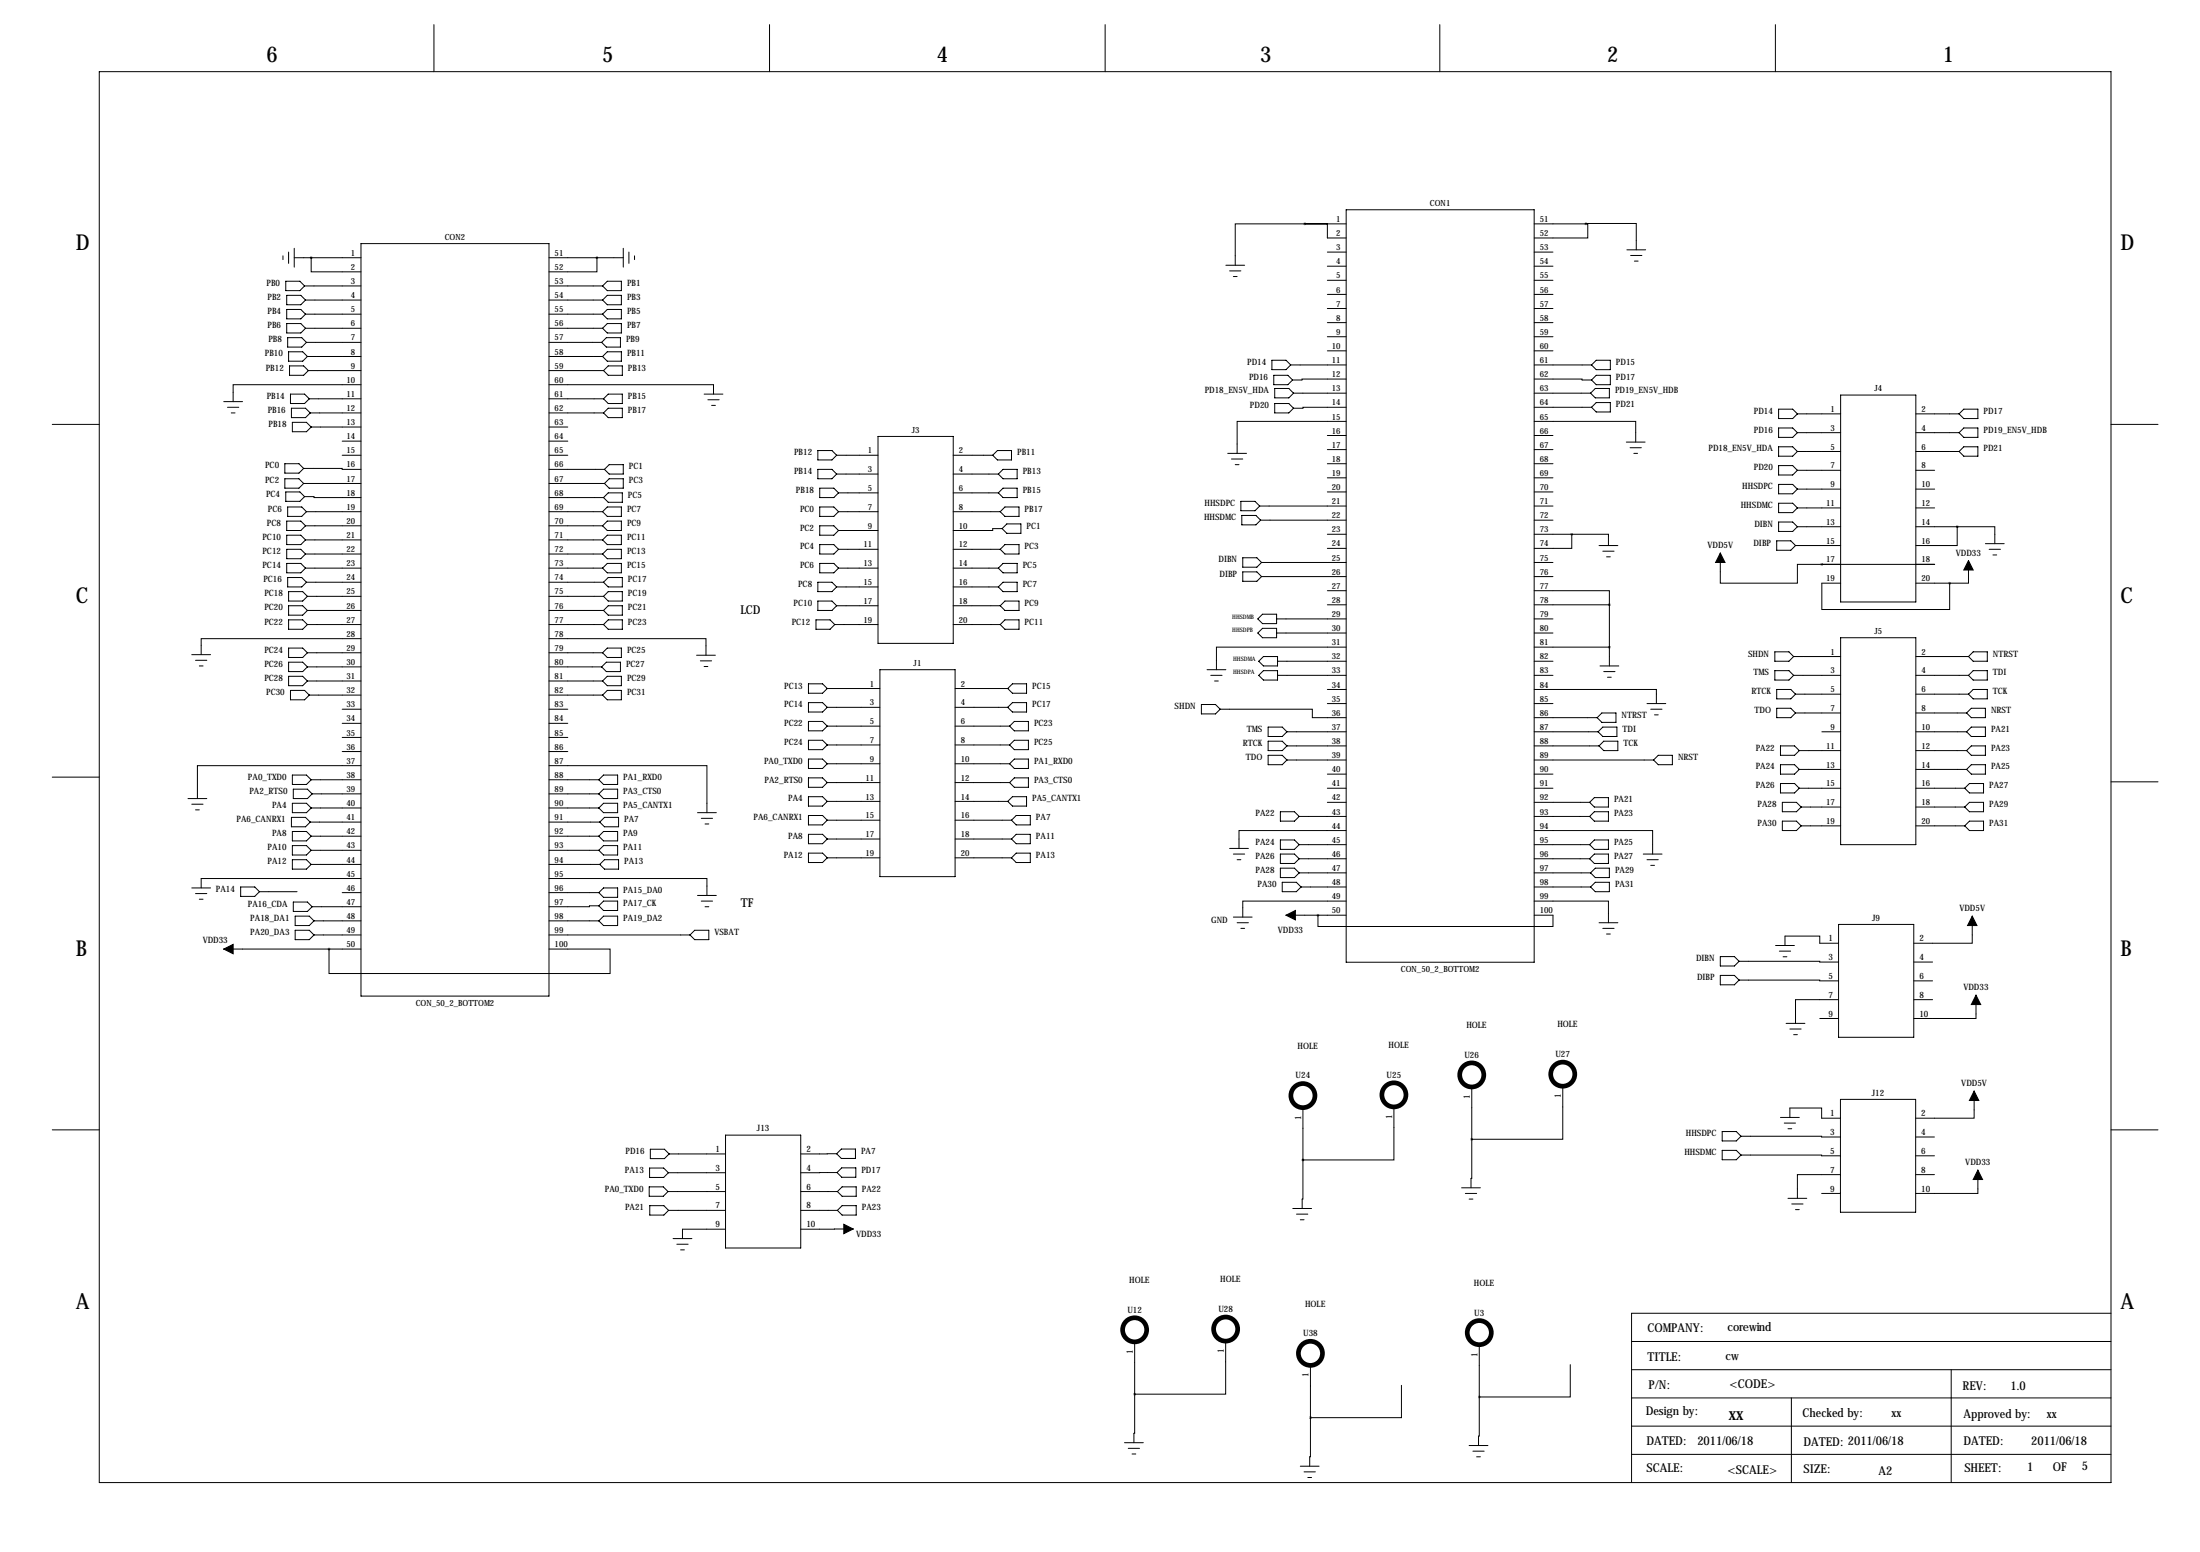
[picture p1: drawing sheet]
<svg xmlns="http://www.w3.org/2000/svg" width="594mm" height="419mm" viewBox="0 0 594 419" stroke-linecap="round" stroke-linejoin="round" font-family="sans-serif">
<g fill="none" stroke="#000" stroke-width=".27">
<path d="M26.8 19.4h543.6v381h-543.6zM117.2 6.7v12.7M207.9 6.7v12.7M298.6 6.7v12.7M389 6.7v12.7M479.7 6.7v12.7M363.7 56.6h50.8v203.2h-50.8zM76.5 69.1v1M77.2 75.9h3.8l1.3 1.3-1.3 1.3h-3.8zM77.5 79.8h3.8l1.2 1.2-1.2 1.3h-3.8zM78 68.1v3M79.5 69.6h18"/>
<path d="M79.5 67.1v5M82.3 77.2h15.2M84.1 69.6v3.8h13.4M97.5 65.8h50.8v203.2h-50.8zM148.3 69.6h20.1M148.3 77.2h14.5M161.3 69.6v3.8h-13M162.8 77.2l1.3-1.3h3.8v2.6h-3.8zM168.4 67.1v5M169.9 68.1v3M171.4 69.1v1M331.2 71.6h5.1"/>
<path d="M332.2 73.2h3.1M333.2 74.7h1.1M352.6 60.5h6v3.8h5.1M352.6 60.5h-18.8v11.1M352.6 60.5h11.1M358.6 68.1h5.1M358.6 71.9h5.1M358.6 75.7h5.1M358.6 79.5h5.1M414.5 60.5h14M414.5 68.1h5.1M414.5 71.9h5.1"/>
<path d="M414.5 75.7h5.1M414.5 79.5h5.1M428.5 60.5h.5v3.8h-14.5M428.5 60.5l13.6-.1v7.1M439.6 67.5h5.1M440.6 69h3M441.6 70.5h1M77.5 83.6h3.8l1.2 1.2-1.2 1.3h-3.8zM77.5 87.4h3.8l1.2 1.2-1.2 1.3h-3.8zM77.7 91.2h3.8l1.3 1.3-1.3 1.2h-3.8zM78 95h3.8l1.3 1.3-1.3 1.2h-3.8zM78.2 98.8h3.8l1.3 1.3-1.3 1.2h-3.8z"/>
<path d="M82.5 81h15M82.5 84.8h15M82.5 88.6h15M82.8 92.5h14.7M83.1 96.3h14.4M148.3 81h14.5M148.3 84.8h14.5M148.3 88.6h14.5M148.3 92.5h14.3M148.3 96.3h14.5M162.8 81l1.3-1.2h3.8v2.5h-3.8zM162.8 84.8l1.3-1.2h3.8v2.5h-3.8z"/>
<path d="M162.8 96.3l1.3-1.3h3.8v2.5h-3.8zM163.8 91.2h3.8v2.5h-3.8l-1.2-1.2zM164.1 87.4h3.8v2.5h-3.8l-1.3-1.3zM343.7 97.3h3.8l1.2 1.3-1.2 1.2h-3.8zM348.7 98.6h15M358.6 83.3h5.1M358.6 87.1h5.1M358.6 90.9h5.1M358.6 94.7h5.1M414.5 83.3h5.1M414.5 87.1h5.1M414.5 90.9h5.1"/>
<path d="M414.5 94.7h5.1M414.5 98.6h15.5M430 98.6l1.3-1.3h3.8v2.5h-3.8zM14.1 114.6h12.7M60.5 108.5h5M61.5 110h3M62.5 111.5h1M78.5 106.4h3.8l1.3 1.3-1.3 1.3h-3.8zM78.7 110.2h3.8l1.3 1.3-1.3 1.3h-3.8zM79 114h3.8l1.3 1.3-1.3 1.3h-3.8zM83.3 100.1h14.2M83.6 107.7h13.9"/>
<path d="M83.8 111.5h13.7M84.1 115.3h13.4M92.5 119.1h5M97.5 103.9h-34.5v4.6M148.3 100.1h14.8M148.3 103.9h44.5v2.5M148.3 107.7h14.8M148.3 111.5h14.8M148.3 115.3h5.1M148.3 119.1h5.1M163.1 100.1l1.2-1.3h3.8v2.5h-3.8zM164.3 106.4h3.8v2.6h-3.8l-1.2-1.3z"/>
<path d="M164.3 110.2h3.8v2.6h-3.8l-1.2-1.3zM190.2 106.4h5.1M191.3 107.9h3M192.3 109.5h1M237.2 117.9h20.4v55.8h-20.4zM344.2 101.3h3.8l1.2 1.3-1.2 1.3h-3.8zM344.4 109h3.8l1.3 1.2-1.3 1.3h-3.8zM344.4 104.9h3.8l1.3 1.3-1.3 1.2h-3.8zM349.5 106.2h14.2M358.6 117.6h5.1M363.7 113.8h-29.4v8.6M363.7 102.4h-11.9v.2h-2.6"/>
<path d="M363.7 110h-11.7v.2h-2.5M414.5 113.8h27.5v5.6M414.5 102.4h13v.2h2.5M414.5 106.2h15.3M414.5 110h15.5M414.5 117.6h5.1M430 102.6l1.3-1.3h3.8v2.6h-3.8zM430 110l1.3-1.3h3.8v2.6h-3.8zM431 104.9h3.8v2.5h-3.8l-1.2-1.2zM439.4 119.4h5.1M480.6 110.5h3.8l1.2 1.3-1.2 1.2h-3.8zM480.6 115.6h3.8l1.2 1.2-1.2 1.3h-3.8z"/>
<path d="M485.6 111.8h11.7M485.6 116.8h11.7M497.3 106.7h20.4v55.9h-20.4zM517.7 111.8h11.6M517.7 116.8h11.6M530.6 115.6h3.8v2.5h-3.8l-1.3-1.3zM530.6 110.5h3.8v2.5h-3.8l-1.3-1.2zM570.4 114.6h12.7M77 125.2h3.8l1.2 1.3-1.2 1.3h-3.8zM77 129.3h3.8l1.2 1.3-1.2 1.2h-3.8zM77.2 132.8h3.8l1.3 1.3-1.3 1.3h-3.8zM77.7 136.9h3.8l1.3 1.3-1.3 1.2h-3.8z"/>
<path d="M82 126.5h10.5v.2h5M82 130.6h15.5M82.3 134.1h2.5v.3h12.7M82.8 138.2h14.7M92.5 122.9h5M148.3 122.9h5.1M148.3 126.7h15M148.3 130.6h15M148.3 134.4h14.8M148.3 138.2h14.5M162.8 138.2l1.3-1.3h3.8v2.5h-3.8zM163.1 134.4l1.2-1.3h3.8v2.5h-3.8z"/>
<path d="M164.6 125.5h3.8v2.5h-3.8l-1.3-1.3zM164.6 129.3h3.8v2.5h-3.8l-1.3-1.2zM221 126.7h3.8l1.3 1.3-1.3 1.3h-3.8zM221 121.7h3.8l1.3 1.2-1.3 1.3h-3.8zM221.5 131.8h3.8l1.3 1.3-1.3 1.3h-3.8zM221.5 136.9h3.8l1.3 1.3-1.3 1.2h-3.8zM226.1 122.9h11.1M226.1 128h11.1M226.6 138.2h10.6M226.6 133.1h10.6M257.6 122.9h10.6M257.6 138.2h12.7"/>
<path d="M257.6 128h12.1M257.6 133.1h12.1M269.5 121.7h3.8v2.5h-3.8l-1.3-1.3zM271 126.7h3.8v2.6h-3.8l-1.3-1.3zM271 131.8h3.8v2.6h-3.8l-1.3-1.3zM271.5 136.9h3.8v2.5h-3.8l-1.2-1.2zM331.7 122.4h5.1M332.7 124h3.1M333.8 125.5h1M335.3 135.4h3.8l1.3 1.3-1.3 1.2h-3.8zM335.5 139.2h3.8l1.3 1.3-1.3 1.2h-3.8zM340.4 136.7h23.3"/>
<path d="M358.6 121.4h5.1M358.6 125.2h5.1M358.6 129h5.1M358.6 132.8h5.1M414.5 121.4h5.1M414.5 125.2h5.1M414.5 129h5.1M414.5 132.8h5.1M414.5 136.7h5.1M440.4 120.9h3.1M441.5 122.4h1M480.6 120.6h3.8l1.2 1.3-1.2 1.3h-3.8z"/>
<path d="M480.6 125.7h3.8l1.2 1.3-1.2 1.3h-3.8zM480.6 130.8h3.8l1.2 1.3-1.2 1.2h-3.8zM480.6 135.9h3.8l1.2 1.3-1.2 1.2h-3.8zM485.6 121.9h11.7M485.6 127h11.7M485.6 132.1h11.7M485.6 137.2h11.7M517.7 121.9h11.6M517.7 127h5M517.7 132.1h5M517.7 137.2h5M530.6 120.6h3.8v2.6h-3.8l-1.3-1.3z"/>
<path d="M77.5 140.7h3.8l1.2 1.3-1.2 1.3h-3.8zM77.5 148.3h3.8l1.2 1.3-1.2 1.3h-3.8zM77.5 144.5h3.8l1.2 1.3-1.2 1.3h-3.8zM77.5 152.1h3.8l1.2 1.3-1.2 1.3h-3.8zM77.7 156h3.8l1.3 1.2-1.3 1.3h-3.8zM78 159.8h3.8l1.3 1.2-1.3 1.3h-3.8zM82.5 142h15M82.5 145.8h15M82.5 149.6h15M82.5 153.4h15M82.8 157.2h14.7M148.3 142h14.5"/>
<path d="M148.3 145.8h14.5M148.3 149.6h14.5M148.3 153.4h14.5M148.3 157.2h14.8M162.8 142l1.3-1.3h3.8v2.6h-3.8zM162.8 153.4l1.3-1.3h3.8v2.6h-3.8zM163.1 157.2l1.2-1.2h3.8v2.5h-3.8zM164.1 148.3h3.8v2.6h-3.8l-1.3-1.3zM164.1 144.5h3.8v2.6h-3.8l-1.3-1.3zM221 157.2h3.8l1.3 1.3-1.3 1.3h-3.8zM221.5 142h3.8l1.3 1.3-1.3 1.2h-3.8zM221.5 147.1h3.8l1.3 1.2-1.3 1.3h-3.8z"/>
<path d="M221.5 152.1h3.8l1.3 1.3-1.3 1.3h-3.8zM226.1 158.5h11.1M226.6 153.4h10.6M226.6 143.3h10.6M226.6 148.3h10.6M257.6 153.4h12.1M257.6 148.3h12.7M257.6 158.5h12.1M270.3 148.3l1.2-1.2h3.8v2.5h-3.8zM270.8 142.7h-2.6v.6h-10.6M271 157.2h3.8v2.6h-3.8l-1.3-1.3zM271 152.1h3.8v2.6h-3.8l-1.3-1.3z"/>
<path d="M272 141.5h3.8v2.5h-3.8l-1.2-1.3zM335.8 150.6h3.8l1.3 1.3-1.3 1.3h-3.8zM335.8 154.4h3.8l1.3 1.3-1.3 1.3h-3.8zM340.6 140.5h23.1M340.9 151.9h22.8M340.9 155.7h22.8M358.6 144.3h5.1M358.6 148.1h5.1M358.6 159.5h5.1M414.5 159.5h20.3v3.8M414.5 140.5h5.1M414.5 144.3h10.2"/>
<path d="M414.5 151.9h5.1M414.5 155.7h5.1M424.7 144.3v3.8h-10.2M424.7 144.3h9.9v3M432.1 147.3h5M433.1 148.8h3M434.1 150.4h1M464.8 149.4v8.1h20.8v-5.1h6.7M480.1 146.1h3.8l1.2 1.2-1.2 1.3h-3.8zM480.6 141h3.8l1.2 1.2-1.2 1.3h-3.8zM485.1 147.3h12.2M485.6 142.2h11.7"/>
<path d="M492.3 152.4h.1M492.3 152.4h30.4M497.3 157.5h-5v7.1h34.5v-7.1M517.7 142.2h11.1M517.7 157.5h9.1M528.8 142.2h10.2v4.6M528.8 142.2v5.1h-11.1M531.9 151.4v6.1h-5.1M536.4 146.8h5.1M537.5 148.3h3M538.5 149.9h1M51.8 176.8h5.1"/>
<path d="M52.8 178.3h3.1M53.8 179.8h1.1M78 163.6h3.8l1.3 1.2-1.3 1.3h-3.8zM78 167.4h3.8l1.3 1.3-1.3 1.2h-3.8zM78 175h3.8l1.3 1.3-1.3 1.2h-3.8zM78 178.8h3.8l1.3 1.3-1.3 1.3h-3.8zM83.1 161h14.4M83.1 164.8h14.4M83.1 168.7h14.4M83.1 176.3h14.4M97.5 172.5h-43.1v4.3M148.3 172.5h42.5v4.4"/>
<path d="M148.3 161h14.8M148.3 164.8h14.8M148.3 168.7h14.8M148.3 176.3h14.5M162.8 176.3l1.3-1.3h3.8v2.5h-3.8zM163.1 161l1.2-1.2h3.8v2.5h-3.8zM164.3 163.6h3.8v2.5h-3.8l-1.2-1.3zM164.3 167.4h3.8v2.5h-3.8l-1.2-1.2zM188.2 176.9h5.1M189.2 178.5h3.1M190.2 180h1.1M220.5 167.4h3.8l1.3 1.3-1.3 1.2h-3.8z"/>
<path d="M221 162.3h3.8l1.3 1.3-1.3 1.2h-3.8zM225.6 168.7h11.6M226.1 163.6h11.1M257.6 168.7h12.7M257.6 163.6h12.7M271.5 162.3h3.8v2.5h-3.8l-1.2-1.2zM271.5 167.4h3.8v2.5h-3.8l-1.2-1.2zM339.9 170.9l1.2-1.2h3.8v2.5h-3.8zM339.9 167.1l1.2-1.2h3.8v2.5h-3.8zM341.4 177.3h3.8v2.5h-3.8l-1.3-1.2zM344.9 167.1h18.8M344.9 170.9h18.8"/>
<path d="M345.2 178.6h18.5M358.6 163.3h5.1M363.7 174.8h-35v6M414.5 163.3h20.3M414.5 167.1h5.1M414.5 170.9h5.1M414.5 174.8h20.3M414.5 178.6h5.1M432.3 179.8h5.1M434.8 163.3v16.5M479.6 176h3.8l1.2 1.3-1.2 1.3h-3.8zM484.6 177.3h12.7"/>
<path d="M497.3 172.2h20.4v55.9h-20.4zM517.7 177.3h14.2M533.1 176h3.9v2.6h-3.9l-1.2-1.3zM78 182.6h3.8l1.3 1.3-1.3 1.3h-3.8zM78.5 186.4h3.8l1.3 1.3-1.3 1.3h-3.8zM83.1 180.1h14.4M83.1 183.9h14.4M83.6 187.7h13.9M92.5 191.5h5M92.5 195.3h5M92.5 199.1h5M148.3 180.1h14.3"/>
<path d="M148.3 183.9h14.5M148.3 187.7h14.5M148.3 191.5h5.1M148.3 195.3h5.1M148.3 199.1h5.1M162.6 180.1l1.2-1.3h3.8v2.6h-3.8zM164.1 182.6h3.8v2.6h-3.8l-1.3-1.3zM164.1 186.4h3.8v2.6h-3.8l-1.3-1.3zM218.4 184.7h3.8l1.3 1.2-1.3 1.3h-3.8zM218.4 189.7h3.8l1.3 1.3-1.3 1.3h-3.8zM218.4 194.8h3.8l1.3 1.3-1.3 1.3h-3.8zM218.4 199.9h3.8l1.3 1.3-1.3 1.2h-3.8z"/>
<path d="M223.5 185.9h14.2M223.5 191h14.2M223.5 196.1h14.2M237.7 180.8h20.4v55.9h-20.4zM258.1 185.9h14.2M258.1 191h14.2M258.1 196.1h14.7M272.3 185.9l1.3-1.2h3.8v2.5h-3.8zM272.3 191l1.3-1.3h3.8v2.6h-3.8zM274.1 194.8h3.8v2.6h-3.8l-1.3-1.3zM324.6 190.2h3.8l1.3 1.3-1.3 1.3h-3.8zM326.1 180.8h5.1"/>
<path d="M327.2 182.4h3M328.2 183.9h1M329.7 191.5h24.9v2.3h9.1M341.4 181.1h3.8v2.5h-3.8l-1.3-1.2zM342.6 196.3h3.9l1.2 1.3-1.2 1.3h-3.9zM345.2 182.4h18.5M347.7 197.6h16M358.6 186.2h5.1M358.6 190h5.1M414.5 186.2h33v3.8M414.5 182.4h5.1M414.5 190h5.1"/>
<path d="M414.5 193.8h17M414.5 197.6h17.3M431.8 197.6l1.3-1.3h3.8v2.6h-3.8zM432.8 192.5h3.8v2.6h-3.8l-1.3-1.3zM433.3 181.4h3.1M434.3 182.9h1.1M445 190h5.1M446 191.5h3.1M447 193h1.1M479.6 181.1h3.8l1.2 1.3-1.2 1.2h-3.8zM480.1 186.2h3.8l1.2 1.3-1.2 1.2h-3.8zM480.1 191.3h3.8l1.2 1.2-1.2 1.3h-3.8z"/>
<path d="M484.6 182.4h12.7M485.1 187.5h12.2M485.1 192.5h12.2M492.3 197.6h5M517.7 182.4h14.2M517.7 197.6h13.7M517.7 187.5h14.2M517.7 192.5h13.7M531.9 187.5l1.2-1.3h3.9v2.5h-3.9zM532.6 191.3h3.8v2.5h-3.8l-1.2-1.3zM532.6 196.3h3.8v2.6h-3.8l-1.2-1.3zM533.1 181.1h3.9v2.5h-3.9l-1.2-1.2z"/>
<path d="M14.1 209.9h12.7M50.8 215.6h5.1M51.8 217.2h3.1M52.8 218.7h1M79 216.9h3.8l1.3 1.3-1.3 1.3h-3.8zM79 209.3h3.8l1.3 1.3-1.3 1.2h-3.8zM79.2 213.1h3.9l1.2 1.3-1.2 1.2h-3.9zM84.1 210.6h13.4M84.1 218.2h13.4M84.3 214.4h13.2M92.5 202.9h5M97.5 206.8h-44.2v8.8"/>
<path d="M148.3 206.8h42.7v12.7M148.3 202.9h5.1M148.3 210.6h13.5M148.3 214.4h13.5M148.3 218.2h13.5M163.1 213.1h3.8v2.5h-3.8l-1.3-1.2zM163.1 216.9h3.8v2.6h-3.8l-1.3-1.3zM163.1 209.3h3.8v2.5h-3.8l-1.3-1.2zM188.5 219.5h5M218.4 205h3.8l1.3 1.2-1.3 1.3h-3.8zM218.4 210.1h3.8l1.3 1.2-1.3 1.3h-3.8zM218.4 215.1h3.8l1.3 1.3-1.3 1.3h-3.8z"/>
<path d="M223.5 201.2h14.2M223.5 206.2h14.2M223.5 211.3h14.2M223.5 216.4h14.2M258.1 201.2h14.7M258.1 206.2h14.7M258.1 211.3h14.7M258.1 216.4h14.2M272.3 216.4l1.3-1.3h3.8v2.6h-3.8zM272.8 201.2l1.3-1.3h3.8v2.5h-3.8zM274.1 205h3.8v2.5h-3.8l-1.3-1.3zM274.1 210.1h3.8v2.5h-3.8l-1.3-1.3z"/>
<path d="M342.6 200.2h3.9l1.2 1.2-1.2 1.3h-3.9zM342.6 204h3.9l1.2 1.2-1.2 1.3h-3.9zM345.9 219.2h3.9l1.2 1.3-1.2 1.2h-3.9zM347.7 201.4h16M347.7 205.2h16M358.6 209h5.1M358.6 212.9h5.1M358.6 216.7h5.1M414.5 201.4h17.6M414.5 205.2h32.3M414.5 209h5.1M414.5 212.9h5.1"/>
<path d="M414.5 216.7h15M430.8 215.4h3.8v2.5h-3.8l-1.3-1.2zM430.8 219.2h3.8v2.5h-3.8l-1.3-1.2zM433.3 200.2h3.8v2.5h-3.8l-1.2-1.3zM448.1 204h3.8v2.5h-3.8l-1.3-1.3zM481.1 201.4h3.8l1.3 1.3-1.3 1.3h-3.8zM481.1 206.5h3.8l1.3 1.3-1.3 1.2h-3.8zM481.1 211.6h3.8l1.3 1.3-1.3 1.2h-3.8zM481.6 216.7h3.8l1.3 1.2-1.3 1.3h-3.8zM486.2 212.9h11.1M486.2 202.7h11.1M486.2 207.8h11.1"/>
<path d="M486.7 217.9h10.6M517.7 212.9h13.2M517.7 202.7h13.7M517.7 207.8h13.7M517.7 217.9h13.2M530.9 212.9l1.2-1.3h3.8v2.5h-3.8zM532.1 216.7h3.8v2.5h-3.8l-1.2-1.3zM532.6 201.4h3.8v2.6h-3.8l-1.2-1.3zM532.6 206.5h3.8v2.5h-3.8l-1.2-1.2zM570.4 211.1h12.7M51.8 239.8h5.1M65 239.5h3.8l1.3 1.3-1.3 1.3h-3.8z"/>
<path d="M78.7 220.7h3.8l1.3 1.3-1.3 1.3h-3.8zM79 224.5h3.8l1.3 1.3-1.3 1.3h-3.8zM79 228.3h3.8l1.3 1.3-1.3 1.3h-3.8zM79 232.2h3.8l1.3 1.2-1.3 1.3h-3.8zM83.8 222h13.7M84.1 225.8h13.4M84.1 229.6h13.4M84.1 233.4h13.4M97.5 237.2h-43.1v2.6M148.3 237.2h42.7v4.6M148.3 222h13.8M148.3 225.8h13.5"/>
<path d="M148.3 229.6h13.5M148.3 233.4h13.8M161.8 229.6l1.3-1.3h3.8v2.6h-3.8zM162.1 233.4l1.2-1.2h3.8v2.5h-3.8zM163.1 239.8h3.8v2.5h-3.8l-1.3-1.3zM163.1 224.5h3.8v2.6h-3.8l-1.3-1.3zM163.3 220.7h3.8v2.6h-3.8l-1.2-1.3zM189.5 221h3M190.5 222.5h1M218.4 220.2h3.8l1.3 1.3-1.3 1.3h-3.8zM218.4 225.3h3.8l1.3 1.3-1.3 1.2h-3.8zM218.4 230.4h3.8l1.3 1.2-1.3 1.3h-3.8z"/>
<path d="M223.5 221.5h14.2M223.5 226.6h14.2M223.5 231.6h14.2M258.1 221.5h15.2M258.1 226.6h15.2M258.1 231.6h15.2M273.3 226.6l1.3-1.3h3.8v2.5h-3.8zM273.3 231.6l1.3-1.2h3.8v2.5h-3.8zM274.6 220.2h3.8v2.6h-3.8l-1.3-1.3zM332.2 229.1h5.1M333.2 230.6h3.1M334.3 232.2h1"/>
<path d="M345.9 230.6h3.9l1.2 1.3-1.2 1.3h-3.9zM345.9 226.8h3.9l1.2 1.3-1.2 1.3h-3.9zM345.9 234.4h3.9l1.2 1.3-1.2 1.3h-3.9zM346.5 238.3h3.8l1.2 1.2-1.2 1.3h-3.8zM351 220.5h12.7M351 228.1h12.7M351 231.9h12.7M351 235.7h12.7M351.5 239.5h12.2M363.7 224.3h-28.9v4.8M414.5 224.3h32v6.3M414.5 220.5h15"/>
<path d="M414.5 228.1h15M414.5 231.9h15M414.5 235.7h15.3M414.5 239.5h15.3M429.5 231.9l1.3-1.3h3.8v2.6h-3.8zM429.8 235.7l1.2-1.3h3.8v2.6h-3.8zM430.8 226.8h3.8v2.6h-3.8l-1.3-1.3zM431 238.3h3.8v2.5h-3.8l-1.2-1.3zM444 230.6h5.1M445 232.2h3.1M446 233.7h1M481.6 221.7h3.8l1.3 1.3-1.3 1.3h-3.8z"/>
<path d="M486.7 223h10.6M517.7 223h13.2M530.9 223l1.2-1.3h3.8v2.6h-3.8zM52.8 241.3h3.1M53.8 242.8h1.1M60.5 256.3h37M70.1 240.8h10.2M79.2 243.6h3.9l1.2 1.3-1.2 1.2h-3.9zM79.8 247.4h3.8l1.2 1.3-1.2 1.2h-3.8zM79.8 251.2h3.8l1.2 1.3-1.2 1.2h-3.8zM84.3 244.9h13.2M84.8 248.7h12.7"/>
<path d="M84.8 252.5h12.7M88.9 256.3v6.6h75.9v-6.6h-16.5M92.5 241h5M148.3 241h13.5M148.3 248.7h13.5M148.3 252.5h38.1M161.8 244.6h-2.5v.3h-11M161.8 244.6l1.3-1.3h3.8v2.6h-3.8zM163.1 247.4h3.8v2.5h-3.8l-1.3-1.2zM186.4 252.5l1.3-1.3h3.8v2.5h-3.8zM188.5 241.8h5M189.5 243.3h3"/>
<path d="M190.5 244.9h1M333.2 247.6h5.1M334.3 249.2h3M335.3 250.7h1M347.5 247.1h16.2M356.1 247.1v3.1h63.5v-3.1h-5.1M363.7 243.3h-27.9v4.3M414.5 243.3h20.1v5.9M432.1 249.2h5M433.1 250.7h3M434.1 252.2h1M464.8 258.3h3.8l1.3 1.3-1.3 1.3h-3.8z"/>
<path d="M469.9 259.6h21.8v.2h5.1M479.8 255.3h5M480.8 256.8h3M481.8 258.4h1M496.8 254.7h-5.1v-1.9h-9.4v2.5M496.8 249.6h20.3v30.5h-20.3zM517.1 259.8h5.1M532.9 247.4v7.3h-15.8M464.8 263.4h3.8l1.3 1.3-1.3 1.2h-3.8zM469.9 264.7h21.8v.2h5.1M482.6 276.4h5.1M483.6 277.9h3.1"/>
<path d="M484.6 279.4h1M491.7 275h5.1M496.8 270h-11.7v6.4M517.1 264.9h5.1M517.1 270h5.1M533.9 268.7v6.3h-16.8M352 299.6v13.6M376.6 299.4v13.8h-24.6M397.7 294v13.6M422.2 293.8v13.8h-24.5M497.3 296.9h20.3v30.5h-20.3zM533.4 294.6v7.4h-15.8"/>
<path d="M14.1 305.1h12.7M175.5 315.4h3.8l1.3 1.3-1.3 1.3h-3.8zM175.7 310.3h3.8l1.3 1.3-1.3 1.3h-3.8zM180.6 316.7h15.4M180.8 311.6h15.2M196 306.5h20.4v30.5h-20.4zM226.1 311.6h-9.7M226.1 311.6l1.2-1.3h3.8v2.5h-3.8zM226.2 316.6l-9.8 .1M227.4 315.4h3.8v2.5h-3.8l-1.2-1.3zM352 313.2v10.6h-.2v2.5M397.7 307.6v10.6h-.2v2.6"/>
<path d="M465.3 305.6h3.8l1.3 1.2-1.3 1.3h-3.8zM465.3 310.6h3.8l1.3 1.3-1.3 1.3h-3.8zM470.4 306.8h21.8v.2h5.1M470.4 311.9h21.8v.2h5.1M481.1 301.8h5.1M482.1 303.3h3M483.1 304.8h1M483.6 301.8v-2.6h8.6v2.8h5.1M497.3 317.2h-11.7v6.4M517.6 307h5.1M517.6 312.1h5.1M517.6 317.2h5.1"/>
<path d="M534.4 316v6.3h-16.8M570.4 305.1h12.7M175.4 320.5h3.8l1.3 1.3-1.3 1.2h-3.8zM175.6 325.6h3.8l1.2 1.2-1.2 1.3h-3.8zM180.5 321.8h15.5M180.6 326.8h15.4M181.9 334.5h5M182.9 336h3M183.9 337.5h1M196 331.9h-11.6v2.6M216.4 321.8h9.9M216.4 326.8h9.9"/>
<path d="M226.3 321.8l1.2-1.3h3.8v2.5h-3.8zM226.3 326.8l1.2-1.2h3.8v2.5h-3.8zM230.5 331.9h-14.1M349.3 326.3h5.1M350.3 327.9h3.1M351.3 329.4h1M394.9 320.8h5.1M395.9 322.3h3.1M397 323.8h1M483.1 323.6h5.1M484.1 325.1h3.1M485.1 326.6h1.1"/>
<path d="M492.2 322.3h5.1M570.4 354.6h-129.6v45.8M306.6 376.5v10.5h-.2v2.6M306.6 362.9v13.6M331.2 362.7v13.8h-24.6M354.1 369.2v13.6M378.7 374.1v8.7h-24.6M399.7 377.2v10.6h-.2v2.5M399.7 363.6v13.6M424.3 368.5v8.7h-24.6M440.8 362.3h129.6M440.8 369.9h129.6"/>
<path d="M440.8 377.5h129.6M484 377.5v22.9M527.2 369.9v30.5M303.8 389.6h5.1M304.9 391.1h3M305.9 392.6h1M351.3 395.9h5.1M352.3 397.5h3.1M353.4 399h1M354.1 382.8v10.6h-.2v2.5M397 390.3h5M398 391.9h3"/>
<path d="M399 393.4h1M440.8 385.1h129.6M440.8 392.7h129.6"/>
</g>
<g fill="none" stroke="#000" stroke-width="1.3">
<circle cx="352" cy="295.9" r="3.3"/>
<circle cx="376.6" cy="295.7" r="3.3"/>
<circle cx="397.7" cy="290.3" r="3.3"/>
<circle cx="422.2" cy="290.1" r="3.3"/>
<circle cx="306.6" cy="359.1" r="3.3"/>
<circle cx="331.2" cy="358.9" r="3.3"/>
<circle cx="399.7" cy="359.9" r="3.3"/>
<circle cx="354.1" cy="365.5" r="3.3"/>
</g>
<path d="M464.8 149.4l1.3 2.5h-2.6zM531.9 151.4l1.2 2.5h-2.5zM60.5 256.3l2.5-1.3v2.6zM347.5 247.1l2.5-1.2v2.5zM532.9 247.4l1.3 2.5h-2.6zM533.9 268.7l1.3 2.6h-2.6zM533.4 294.6l1.3 2.6h-2.6zM534.4 316l1.3 2.5h-2.6zM228 330.6l2.5 1.3-2.5 1.2z" fill="#000" stroke="#000" stroke-width=".27"/>
<path d="M352 313.2a.05 .05 0 0 0 .1 0 .05 .05 0 0 0-.1 0zM397.6 307.6a.05 .05 0 0 0 .1 0 .05 .05 0 0 0-.1 0zM352.5 60.5a.05 .05 0 0 0 .1 0 .05 .05 0 0 0-.1 0zM434.8 174.8a.05 .05 0 0 0 .1 0 .05 .05 0 0 0-.1 0zM434.8 163.3a.05 .05 0 0 0 .1 0 .05 .05 0 0 0-.1 0zM528.8 142.2a.05 .05 0 0 0 .1 0 .05 .05 0 0 0-.1 0zM492.2 152.4a.05 .05 0 0 0 .1 0 .05 .05 0 0 0-.1 0z" fill="#000" stroke="#000" stroke-width=".63"/>
<g font-size="5.9">
<text x="72" y="16.8">6</text>
<text x="162.7" y="16.8">5</text>
<text x="253.1" y="16.8">4</text>
<text x="340.5" y="16.8">3</text>
<text x="434.2" y="16.8">2</text>
<text x="524.9" y="16.8">1</text>
<text x="20.5" y="67.6">D</text>
<text x="572.9" y="67.6">D</text>
<text x="20.5" y="162.9">C</text>
<text x="572.9" y="162.9">C</text>
<text x="20.5" y="258.1">B</text>
<text x="572.9" y="258.1">B</text>
<text x="20.5" y="353.4">A</text>
<text x="572.9" y="353.4">A</text>
</g>
<text font-size="4.9" x="467.2" y="383.5">xx</text>
<g font-size="3.3">
<text x="200.1" y="165.8">LCD</text>
<text x="200.2" y="245.1">TF</text>
<text x="445.2" y="359.7">COMPANY:</text>
<text x="466.8" y="359.5">corewind</text>
<text x="445.2" y="367.6">TITLE:</text>
<text x="466.2" y="367.3">cw</text>
<text x="445.4" y="375.2">P/N:</text>
<text x="467.3" y="374.7">&lt;CODE&gt;</text>
<text x="530.3" y="375.5">REV:</text>
<text x="543.2" y="375.5">1.0</text>
<text x="444.7" y="382.1">Design by:</text>
<text x="487.1" y="382.6">Checked by:</text>
<text x="511.1" y="382.6">xx</text>
<text x="530.5" y="382.8">Approved by:</text>
<text x="553.1" y="382.9">xx</text>
<text x="444.9" y="390.2">DATED:</text>
<text x="458.6" y="390.2">2011/06/18</text>
<text x="487.3" y="390.4">DATED: 2011/06/18</text>
<text x="530.5" y="390.2">DATED:</text>
<text x="548.8" y="390.3">2011/06/18</text>
<text x="444.9" y="397.6">SCALE:</text>
<text x="466.8" y="398">&lt;SCALE&gt;</text>
<text x="487.3" y="397.8">SIZE:</text>
<text x="507.5" y="398.2">A2</text>
<text x="530.8" y="397.6">SHEET:</text>
<text x="547.8" y="397.2">1</text>
<text x="554.6" y="397.3">OF</text>
<text x="562.5" y="396.9">5</text>
</g>
<g font-size="2.4">
<text x="72" y="77.2">PB0</text>
<text x="169.4" y="77.2">PB1</text>
<text x="72.3" y="81">PB2</text>
<text x="169.4" y="81">PB3</text>
<text x="72.3" y="84.8">PB4</text>
<text x="72.3" y="88.6">PB6</text>
<text x="169.4" y="84.8">PB5</text>
<text x="169.4" y="88.6">PB7</text>
<text x="72.5" y="92.5">PB8</text>
<text x="169.2" y="92.5">PB9</text>
<text x="71.6" y="96.3">PB10</text>
<text x="71.8" y="100.1">PB12</text>
<text x="169.4" y="96.3">PB11</text>
<text x="169.7" y="100.1">PB13</text>
<text x="337" y="98.6">PD14</text>
<text x="436.6" y="98.6">PD15</text>
<text x="72.1" y="107.7">PB14</text>
<text x="169.7" y="107.7">PB15</text>
<text x="325.5" y="106.2">PD18_EN5V_HDA</text>
<text x="337.5" y="102.6">PD16</text>
<text x="436.4" y="106.2">PD19_EN5V_HDB</text>
<text x="436.6" y="102.6">PD17</text>
<text x="72.3" y="111.5">PB16</text>
<text x="169.7" y="111.5">PB17</text>
<text x="337.7" y="110.2">PD20</text>
<text x="436.6" y="110">PD21</text>
<text x="473.9" y="111.8">PD14</text>
<text x="535.9" y="111.8">PD17</text>
<text x="72.6" y="115.3">PB18</text>
<text x="473.9" y="116.8">PD16</text>
<text x="535.9" y="116.8">PD19_EN5V_HDB</text>
<text x="214.6" y="122.9">PB12</text>
<text x="274.8" y="122.9">PB11</text>
<text x="461.7" y="121.9">PD18_EN5V_HDA</text>
<text x="535.9" y="121.9">PD21</text>
<text x="71.6" y="126.5">PC0</text>
<text x="71.6" y="130.6">PC2</text>
<text x="169.9" y="126.7">PC1</text>
<text x="169.9" y="130.6">PC3</text>
<text x="214.6" y="128">PB14</text>
<text x="276.4" y="128">PB13</text>
<text x="473.9" y="127">PD20</text>
<text x="71.9" y="134.1">PC4</text>
<text x="169.7" y="134.4">PC5</text>
<text x="215.1" y="133.1">PB18</text>
<text x="276.4" y="133.1">PB15</text>
<text x="325.5" y="136.7">HHSDPC</text>
<text x="470.4" y="137.2">HHSDMC</text>
<text x="470.8" y="132.1">HHSDPC</text>
<text x="72.1" y="142">PC8</text>
<text x="72.4" y="138.2">PC6</text>
<text x="169.4" y="138.2">PC7</text>
<text x="169.4" y="142">PC9</text>
<text x="216.2" y="138.2">PC0</text>
<text x="216.2" y="143.3">PC2</text>
<text x="276.9" y="138.2">PB17</text>
<text x="277.4" y="142.7">PC1</text>
<text x="325.3" y="140.5">HHSDMC</text>
<text x="474" y="142.2">DIBN</text>
<text x="70.9" y="145.8">PC10</text>
<text x="70.9" y="149.6">PC12</text>
<text x="169.4" y="145.8">PC11</text>
<text x="169.4" y="149.6">PC13</text>
<text x="216.2" y="148.3">PC4</text>
<text x="276.9" y="148.3">PC3</text>
<text x="461.4" y="148.1">VDD5V</text>
<text x="473.8" y="147.3">DIBP</text>
<text x="70.9" y="153.4">PC14</text>
<text x="169.4" y="153.4">PC15</text>
<text x="216.2" y="153.4">PC6</text>
<text x="276.4" y="153.4">PC5</text>
<text x="329.2" y="151.9">DIBN</text>
<text x="329.5" y="155.7">DIBP</text>
<text x="528.5" y="150.1">VDD33</text>
<text x="71.2" y="157.2">PC16</text>
<text x="71.4" y="161">PC18</text>
<text x="169.7" y="157.2">PC17</text>
<text x="169.7" y="161">PC19</text>
<text x="215.7" y="158.5">PC8</text>
<text x="276.4" y="158.5">PC7</text>
<text x="71.4" y="164.8">PC20</text>
<text x="169.7" y="164.8">PC21</text>
<text x="214.4" y="163.6">PC10</text>
<text x="276.9" y="163.6">PC9</text>
<text x="71.4" y="168.7">PC22</text>
<text x="169.7" y="168.7">PC23</text>
<text x="213.9" y="168.7">PC12</text>
<text x="276.9" y="168.7">PC11</text>
<text x="71.4" y="176.3">PC24</text>
<text x="169.4" y="176.3">PC25</text>
<text x="472.3" y="177.3">SHDN</text>
<text x="538.5" y="177.3">NTRST</text>
<text x="71.4" y="180.1">PC26</text>
<text x="71.4" y="183.9">PC28</text>
<text x="169.2" y="180.1">PC27</text>
<text x="169.4" y="183.9">PC29</text>
<text x="211.9" y="185.9">PC13</text>
<text x="278.9" y="185.9">PC15</text>
<text x="473.8" y="182.4">TMS</text>
<text x="538.5" y="182.4">TDI</text>
<text x="71.9" y="187.7">PC30</text>
<text x="169.4" y="187.7">PC31</text>
<text x="211.9" y="191">PC14</text>
<text x="278.9" y="191">PC17</text>
<text x="317.4" y="191.5">SHDN</text>
<text x="473.2" y="187.5">RTCK</text>
<text x="538.5" y="187.5">TCK</text>
<text x="211.9" y="196.1">PC22</text>
<text x="279.4" y="196.1">PC23</text>
<text x="336.9" y="197.6">TMS</text>
<text x="438.2" y="193.8">NTRST</text>
<text x="438.4" y="197.6">TDI</text>
<text x="474.1" y="192.5">TDO</text>
<text x="538" y="192.5">NRST</text>
<text x="538" y="197.6">PA21</text>
<text x="211.9" y="201.2">PC24</text>
<text x="279.4" y="201.2">PC25</text>
<text x="335.8" y="201.4">RTCK</text>
<text x="438.7" y="201.4">TCK</text>
<text x="474.4" y="202.7">PA22</text>
<text x="538" y="202.7">PA23</text>
<text x="206.5" y="206.2">PA0_TXD0</text>
<text x="279.4" y="206.2">PA1_RXD0</text>
<text x="336.6" y="205.2">TDO</text>
<text x="453.4" y="205.2">NRST</text>
<text x="474.4" y="207.8">PA24</text>
<text x="538" y="207.8">PA25</text>
<text x="67" y="210.6">PA0_TXD0</text>
<text x="67.4" y="214.4">PA2_RTS0</text>
<text x="168.4" y="210.6">PA1_RXD0</text>
<text x="168.4" y="214.4">PA3_CTS0</text>
<text x="206.6" y="211.3">PA2_RTS0</text>
<text x="279.4" y="211.3">PA3_CTS0</text>
<text x="474.4" y="212.9">PA26</text>
<text x="537.5" y="212.9">PA27</text>
<text x="63.9" y="222">PA6_CANRX1</text>
<text x="73.5" y="218.2">PA4</text>
<text x="168.4" y="218.2">PA5_CANTX1</text>
<text x="168.7" y="222">PA7</text>
<text x="203.6" y="221.5">PA6_CANRX1</text>
<text x="213" y="216.4">PA4</text>
<text x="278.9" y="216.4">PA5_CANTX1</text>
<text x="279.9" y="221.5">PA7</text>
<text x="339.3" y="220.5">PA22</text>
<text x="436.1" y="216.7">PA21</text>
<text x="436.1" y="220.5">PA23</text>
<text x="474.9" y="217.9">PA28</text>
<text x="537.5" y="217.9">PA29</text>
<text x="73.5" y="225.8">PA8</text>
<text x="168.4" y="225.8">PA9</text>
<text x="213" y="226.6">PA8</text>
<text x="279.9" y="226.6">PA11</text>
<text x="474.9" y="223">PA30</text>
<text x="537.5" y="223">PA31</text>
<text x="72.3" y="229.6">PA10</text>
<text x="72.3" y="233.4">PA12</text>
<text x="168.4" y="229.6">PA11</text>
<text x="168.7" y="233.4">PA13</text>
<text x="211.8" y="231.6">PA12</text>
<text x="279.9" y="231.6">PA13</text>
<text x="339.3" y="228.1">PA24</text>
<text x="339.3" y="231.9">PA26</text>
<text x="436.1" y="228.1">PA25</text>
<text x="436.1" y="231.9">PA27</text>
<text x="339.3" y="235.7">PA28</text>
<text x="339.8" y="239.5">PA30</text>
<text x="436.4" y="239.5">PA31</text>
<text x="436.4" y="235.7">PA29</text>
<text x="58.3" y="240.8">PA14</text>
<text x="67" y="244.9">PA16_CDA</text>
<text x="168.4" y="241">PA15_DA0</text>
<text x="168.4" y="244.6">PA17_CK</text>
<text x="67.6" y="248.7">PA18_DA1</text>
<text x="168.4" y="248.7">PA19_DA2</text>
<text x="327.3" y="249.2">GND</text>
<text x="345.3" y="251.8">VDD33</text>
<text x="505.8" y="248.6">J9</text>
<text x="529.4" y="246.1">VDD5V</text>
<text x="54.8" y="254.6">VDD33</text>
<text x="67.6" y="252.5">PA20_DA3</text>
<text x="193" y="252.5">VSBAT</text>
<text x="494" y="254.2">1</text>
<text x="518.6" y="254.2">2</text>
<text x="458.3" y="259.6">DIBN</text>
<text x="494" y="259.3">3</text>
<text x="518.6" y="259.3">4</text>
<text x="458.5" y="264.7">DIBP</text>
<text x="494" y="264.4">5</text>
<text x="494" y="269.4">7</text>
<text x="518.6" y="264.4">6</text>
<text x="518.6" y="269.4">8</text>
<text x="530.5" y="267.5">VDD33</text>
<text x="494" y="274.5">9</text>
<text x="518.6" y="274.5">10</text>
<text x="396.2" y="277.7">HOLE</text>
<text x="420.8" y="277.5">HOLE</text>
<text x="350.6" y="283.2">HOLE</text>
<text x="375.2" y="283">HOLE</text>
<text x="395.7" y="285.6">U26</text>
<text x="420.3" y="285.4">U27</text>
<text x="350.1" y="291.2">U24</text>
<text x="374.7" y="291">U25</text>
<text x="529.9" y="293.4">VDD5V</text>
<text x="397.2" y="296.8" transform="rotate(-90 397.2 296.8)">1</text>
<text x="421.7" y="296.6" transform="rotate(-90 421.7 296.6)">1</text>
<text x="505.7" y="295.9">J12</text>
<text x="204.5" y="305.5">J13</text>
<text x="351.5" y="302.4" transform="rotate(-90 351.5 302.4)">1</text>
<text x="376.1" y="302.2" transform="rotate(-90 376.1 302.2)">1</text>
<text x="494.5" y="301.4">1</text>
<text x="519.1" y="301.4">2</text>
<text x="169" y="311.6">PD16</text>
<text x="193.3" y="311.1">1</text>
<text x="217.9" y="311.1">2</text>
<text x="232.7" y="311.6">PA7</text>
<text x="455.1" y="311.9">HHSDMC</text>
<text x="455.5" y="306.8">HHSDPC</text>
<text x="494.5" y="306.5">3</text>
<text x="494.5" y="311.6">5</text>
<text x="519.1" y="306.5">4</text>
<text x="519.1" y="311.6">6</text>
<text x="168.8" y="316.7">PA13</text>
<text x="193.3" y="316.2">3</text>
<text x="217.9" y="316.2">4</text>
<text x="232.8" y="316.6">PD17</text>
<text x="494.5" y="316.7">7</text>
<text x="519.1" y="316.7">8</text>
<text x="531" y="314.7">VDD33</text>
<text x="163.4" y="321.8">PA0_TXD0</text>
<text x="193.3" y="321.3">5</text>
<text x="217.9" y="321.3">6</text>
<text x="232.9" y="321.8">PA22</text>
<text x="494.5" y="321.8">9</text>
<text x="519.1" y="321.8">10</text>
<text x="168.9" y="326.8">PA21</text>
<text x="193.3" y="326.3">7</text>
<text x="217.9" y="326.3">8</text>
<text x="232.9" y="326.8">PA23</text>
<text x="193.3" y="331.4">9</text>
<text x="217.9" y="331.4">10</text>
<text x="231.4" y="333.9">VDD33</text>
<text x="305.1" y="346.5">HOLE</text>
<text x="329.7" y="346.3">HOLE</text>
<text x="398.2" y="347.3">HOLE</text>
<text x="352.6" y="352.8">HOLE</text>
<text x="304.6" y="354.5">U12</text>
<text x="329.2" y="354.3">U28</text>
<text x="398.3" y="355.2">U3</text>
<text x="306.1" y="365.6" transform="rotate(-90 306.1 365.6)">1</text>
<text x="330.7" y="365.4" transform="rotate(-90 330.7 365.4)">1</text>
<text x="352.1" y="360.8">U38</text>
<text x="353.6" y="372" transform="rotate(-90 353.6 372)">1</text>
<text x="399.2" y="366.4" transform="rotate(-90 399.2 366.4)">1</text>
</g>
<g font-size="2.3">
<text x="361" y="59.9">1</text>
<text x="386.4" y="55.6">CON1</text>
<text x="416.1" y="59.9">51</text>
<text x="120.2" y="64.8">CON2</text>
<text x="361" y="63.8">2</text>
<text x="416.1" y="63.8">52</text>
<text x="94.8" y="69.1">1</text>
<text x="149.9" y="69.1">51</text>
<text x="361" y="67.6">3</text>
<text x="361" y="71.4">4</text>
<text x="416.1" y="67.6">53</text>
<text x="416.1" y="71.4">54</text>
<text x="94.8" y="72.9">2</text>
<text x="94.8" y="76.7">3</text>
<text x="149.9" y="72.9">52</text>
<text x="149.9" y="76.7">53</text>
<text x="361" y="75.2">5</text>
<text x="416.1" y="75.2">55</text>
<text x="94.8" y="80.5">4</text>
<text x="149.9" y="80.5">54</text>
<text x="361" y="79">6</text>
<text x="361" y="82.8">7</text>
<text x="416.1" y="79">56</text>
<text x="416.1" y="82.8">57</text>
<text x="94.8" y="84.3">5</text>
<text x="94.8" y="88.1">6</text>
<text x="149.9" y="84.3">55</text>
<text x="149.9" y="88.1">56</text>
<text x="361" y="86.6">8</text>
<text x="416.1" y="86.6">58</text>
<text x="94.8" y="91.9">7</text>
<text x="94.8" y="95.8">8</text>
<text x="149.9" y="91.9">57</text>
<text x="149.9" y="95.8">58</text>
<text x="359.8" y="94.2">10</text>
<text x="361" y="90.4">9</text>
<text x="416.1" y="90.4">59</text>
<text x="416.1" y="94.2">60</text>
<text x="94.8" y="99.6">9</text>
<text x="149.9" y="99.6">59</text>
<text x="359.8" y="98">11</text>
<text x="359.8" y="101.9">12</text>
<text x="416.1" y="98">61</text>
<text x="416.1" y="101.9">62</text>
<text x="93.6" y="103.4">10</text>
<text x="93.6" y="107.2">11</text>
<text x="149.9" y="103.4">60</text>
<text x="149.9" y="107.2">61</text>
<text x="359.8" y="105.7">13</text>
<text x="416.1" y="105.7">63</text>
<text x="506.4" y="105.7">J4</text>
<text x="93.6" y="111">12</text>
<text x="149.9" y="111">62</text>
<text x="359.8" y="109.5">14</text>
<text x="359.8" y="113.3">15</text>
<text x="416.1" y="109.5">64</text>
<text x="416.1" y="113.3">65</text>
<text x="494.6" y="111.3">1</text>
<text x="519.2" y="111.3">2</text>
<text x="93.6" y="114.8">13</text>
<text x="93.6" y="118.6">14</text>
<text x="149.9" y="114.8">63</text>
<text x="149.9" y="118.6">64</text>
<text x="246.3" y="116.8">J3</text>
<text x="359.8" y="117.1">16</text>
<text x="416.1" y="117.1">66</text>
<text x="494.6" y="116.3">3</text>
<text x="519.2" y="116.3">4</text>
<text x="93.6" y="122.4">15</text>
<text x="149.9" y="122.4">65</text>
<text x="234.5" y="122.4">1</text>
<text x="259.1" y="122.4">2</text>
<text x="359.8" y="120.9">17</text>
<text x="359.8" y="124.7">18</text>
<text x="416.1" y="120.9">67</text>
<text x="416.1" y="124.7">68</text>
<text x="494.6" y="121.4">5</text>
<text x="519.2" y="121.4">6</text>
<text x="93.6" y="126.2">16</text>
<text x="93.6" y="130">17</text>
<text x="149.9" y="126.2">66</text>
<text x="149.9" y="130">67</text>
<text x="234.5" y="127.5">3</text>
<text x="259.1" y="127.5">4</text>
<text x="359.8" y="128.5">19</text>
<text x="416.1" y="128.5">69</text>
<text x="494.6" y="126.5">7</text>
<text x="494.6" y="131.6">9</text>
<text x="519.2" y="126.5">8</text>
<text x="519.2" y="131.6">10</text>
<text x="93.6" y="133.9">18</text>
<text x="93.6" y="137.7">19</text>
<text x="149.9" y="133.9">68</text>
<text x="149.9" y="137.7">69</text>
<text x="234.5" y="132.6">5</text>
<text x="234.5" y="137.7">7</text>
<text x="259.1" y="132.6">6</text>
<text x="259.1" y="137.7">8</text>
<text x="359.8" y="132.3">20</text>
<text x="359.8" y="136.1">21</text>
<text x="416.1" y="132.3">70</text>
<text x="416.1" y="136.1">71</text>
<text x="493.4" y="136.7">11</text>
<text x="519.2" y="136.7">12</text>
<text x="93.6" y="141.5">20</text>
<text x="149.9" y="141.5">70</text>
<text x="234.5" y="142.7">9</text>
<text x="259.1" y="142.7">10</text>
<text x="359.8" y="140">22</text>
<text x="359.8" y="143.8">23</text>
<text x="416.1" y="140">72</text>
<text x="416.1" y="143.8">73</text>
<text x="493.4" y="141.7">13</text>
<text x="519.2" y="141.7">14</text>
<text x="93.6" y="145.3">21</text>
<text x="93.6" y="149.1">22</text>
<text x="149.9" y="145.3">71</text>
<text x="149.9" y="149.1">72</text>
<text x="233.3" y="147.8">11</text>
<text x="259.1" y="147.8">12</text>
<text x="359.8" y="147.6">24</text>
<text x="416.1" y="147.6">74</text>
<text x="493.4" y="146.8">15</text>
<text x="519.2" y="146.8">16</text>
<text x="93.6" y="152.9">23</text>
<text x="149.9" y="152.9">73</text>
<text x="233.3" y="152.9">13</text>
<text x="259.1" y="152.9">14</text>
<text x="359.8" y="151.4">25</text>
<text x="359.8" y="155.2">26</text>
<text x="416.1" y="151.4">75</text>
<text x="416.1" y="155.2">76</text>
<text x="493.4" y="151.9">17</text>
<text x="519.2" y="151.9">18</text>
<text x="93.6" y="156.7">24</text>
<text x="93.6" y="160.5">25</text>
<text x="149.9" y="156.7">74</text>
<text x="149.9" y="160.5">75</text>
<text x="233.3" y="158">15</text>
<text x="259.1" y="158">16</text>
<text x="359.8" y="159">27</text>
<text x="416.1" y="159">77</text>
<text x="493.4" y="157">19</text>
<text x="519.2" y="157">20</text>
<text x="93.6" y="164.3">26</text>
<text x="149.9" y="164.3">76</text>
<text x="233.3" y="163.1">17</text>
<text x="259.1" y="163.1">18</text>
<text x="359.8" y="162.8">28</text>
<text x="359.8" y="166.6">29</text>
<text x="416.1" y="162.8">78</text>
<text x="416.1" y="166.6">79</text>
<text x="93.6" y="168.1">27</text>
<text x="93.6" y="172">28</text>
<text x="149.9" y="168.1">77</text>
<text x="149.9" y="172">78</text>
<text x="233.3" y="168.1">19</text>
<text x="259.1" y="168.1">20</text>
<text x="359.8" y="170.4">30</text>
<text x="416.1" y="170.4">80</text>
<text x="506.4" y="171.2">J5</text>
<text x="93.6" y="175.8">29</text>
<text x="93.6" y="179.6">30</text>
<text x="149.9" y="175.8">79</text>
<text x="149.9" y="179.6">80</text>
<text x="246.8" y="179.8">J1</text>
<text x="359.8" y="174.2">31</text>
<text x="359.8" y="178.1">32</text>
<text x="416.1" y="174.2">81</text>
<text x="416.1" y="178.1">82</text>
<text x="494.6" y="176.8">1</text>
<text x="519.2" y="176.8">2</text>
<text x="93.6" y="183.4">31</text>
<text x="149.9" y="183.4">81</text>
<text x="235" y="185.4">1</text>
<text x="259.6" y="185.4">2</text>
<text x="359.8" y="181.9">33</text>
<text x="359.8" y="185.7">34</text>
<text x="416.1" y="181.9">83</text>
<text x="416.1" y="185.7">84</text>
<text x="494.6" y="181.9">3</text>
<text x="519.2" y="181.9">4</text>
<text x="93.6" y="187.2">32</text>
<text x="93.6" y="191">33</text>
<text x="149.9" y="187.2">82</text>
<text x="149.9" y="191">83</text>
<text x="235" y="190.5">3</text>
<text x="259.6" y="190.5">4</text>
<text x="359.8" y="189.5">35</text>
<text x="416.1" y="189.5">85</text>
<text x="494.6" y="186.9">5</text>
<text x="519.2" y="186.9">6</text>
<text x="93.6" y="194.8">34</text>
<text x="149.9" y="194.8">84</text>
<text x="235" y="195.6">5</text>
<text x="259.6" y="195.6">6</text>
<text x="359.8" y="193.3">36</text>
<text x="359.8" y="197.1">37</text>
<text x="416.1" y="193.3">86</text>
<text x="416.1" y="197.1">87</text>
<text x="494.6" y="192">7</text>
<text x="494.6" y="197.1">9</text>
<text x="519.2" y="192">8</text>
<text x="519.2" y="197.1">10</text>
<text x="93.6" y="198.6">35</text>
<text x="93.6" y="202.4">36</text>
<text x="149.9" y="198.6">85</text>
<text x="149.9" y="202.4">86</text>
<text x="235" y="200.7">7</text>
<text x="259.6" y="200.7">8</text>
<text x="359.8" y="200.9">38</text>
<text x="416.1" y="200.9">88</text>
<text x="493.4" y="202.2">11</text>
<text x="519.2" y="202.2">12</text>
<text x="93.6" y="206.2">37</text>
<text x="149.9" y="206.2">87</text>
<text x="235" y="205.7">9</text>
<text x="259.6" y="205.7">10</text>
<text x="359.8" y="204.7">39</text>
<text x="359.8" y="208.5">40</text>
<text x="416.1" y="204.7">89</text>
<text x="416.1" y="208.5">90</text>
<text x="493.4" y="207.3">13</text>
<text x="519.2" y="207.3">14</text>
<text x="93.6" y="210.1">38</text>
<text x="93.6" y="213.9">39</text>
<text x="149.9" y="210.1">88</text>
<text x="149.9" y="213.9">89</text>
<text x="233.8" y="210.8">11</text>
<text x="233.8" y="215.9">13</text>
<text x="259.6" y="210.8">12</text>
<text x="259.6" y="215.9">14</text>
<text x="359.8" y="212.3">41</text>
<text x="416.1" y="212.3">91</text>
<text x="493.4" y="212.3">15</text>
<text x="519.2" y="212.3">16</text>
<text x="93.6" y="217.7">40</text>
<text x="93.6" y="221.5">41</text>
<text x="149.9" y="217.7">90</text>
<text x="149.9" y="221.5">91</text>
<text x="233.8" y="221">15</text>
<text x="259.6" y="221">16</text>
<text x="359.8" y="216.2">42</text>
<text x="359.8" y="220">43</text>
<text x="416.1" y="216.2">92</text>
<text x="416.1" y="220">93</text>
<text x="493.4" y="217.4">17</text>
<text x="519.2" y="217.4">18</text>
<text x="93.6" y="225.3">42</text>
<text x="149.9" y="225.3">92</text>
<text x="233.8" y="226.1">17</text>
<text x="259.6" y="226.1">18</text>
<text x="359.8" y="223.8">44</text>
<text x="359.8" y="227.6">45</text>
<text x="416.1" y="223.8">94</text>
<text x="416.1" y="227.6">95</text>
<text x="493.4" y="222.5">19</text>
<text x="519.2" y="222.5">20</text>
<text x="93.6" y="229.1">43</text>
<text x="93.6" y="232.9">44</text>
<text x="149.9" y="229.1">93</text>
<text x="149.9" y="232.9">94</text>
<text x="233.8" y="231.1">19</text>
<text x="259.6" y="231.1">20</text>
<text x="359.8" y="231.4">46</text>
<text x="416.1" y="231.4">96</text>
<text x="93.6" y="236.7">45</text>
<text x="149.9" y="236.7">95</text>
<text x="359.8" y="235.2">47</text>
<text x="359.8" y="239">48</text>
<text x="416.1" y="235.2">97</text>
<text x="416.1" y="239">98</text>
<text x="93.6" y="240.5">46</text>
<text x="93.6" y="244.3">47</text>
<text x="149.9" y="240.5">96</text>
<text x="149.9" y="244.3">97</text>
<text x="359.8" y="242.8">49</text>
<text x="416.1" y="242.8">99</text>
<text x="93.6" y="248.2">48</text>
<text x="93.6" y="252">49</text>
<text x="149.9" y="248.2">98</text>
<text x="149.9" y="252">99</text>
<text x="359.8" y="246.6">50</text>
<text x="416.1" y="246.6">100</text>
<text x="93.6" y="255.8">50</text>
<text x="149.9" y="255.8">100</text>
<text x="378.5" y="262.5">CON_50_2_BOTTOM2</text>
<text x="112.3" y="271.6">CON_50_2_BOTTOM2</text>
</g>
<g font-size="1.6">
<text x="332.9" y="167.1">HHSDMB</text>
<text x="332.9" y="170.5">HHSDPB</text>
<text x="333.2" y="178.5">HHSDMA</text>
<text x="333.2" y="182">HHSDPA</text>
</g>
</svg>
